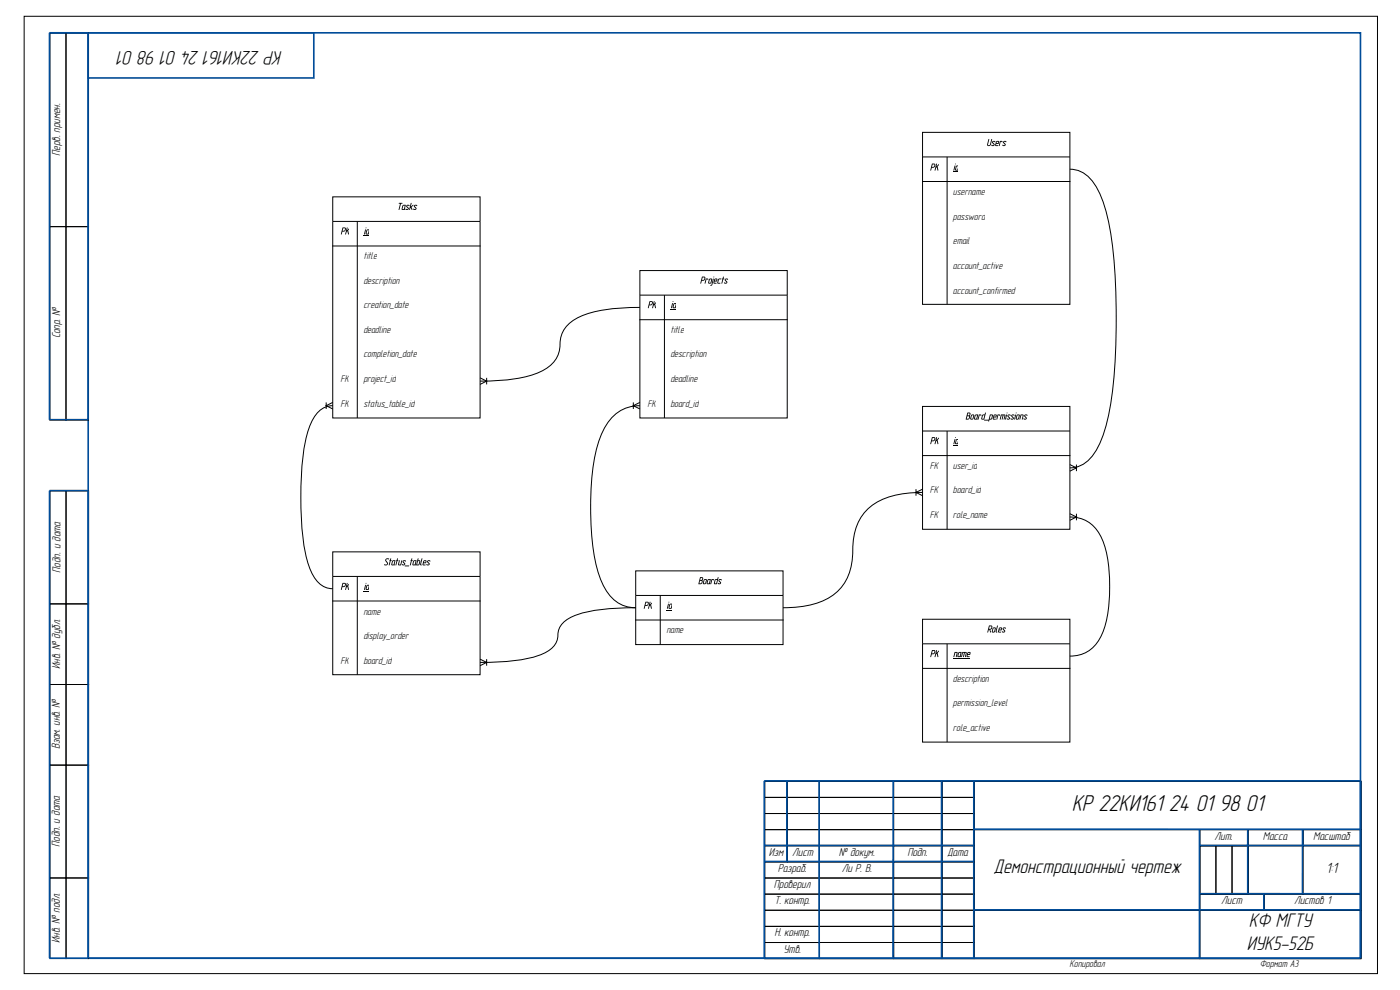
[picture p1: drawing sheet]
<svg xmlns="http://www.w3.org/2000/svg" width="420mm" height="297mm" viewBox="0 0 420 297" stroke-linecap="round" stroke-linejoin="round" font-family="sans-serif">
<g fill="none" stroke="#000" stroke-width=".3">
<path d="M7.2 4.9h406.2v287.2h-406.2zM15 10h4.8v58h-4.8zM19.8 10h6.8v58h-6.8zM15 68h4.8v58h-4.8zM19.8 68h6.8v58h-6.8zM15 147.3h4.8v33.9h-4.8zM19.8 147.3h6.8v33.9h-6.8zM15 181.2h4.8v24.2h-4.8zM19.8 181.2h6.8v24.2h-6.8zM15 205.4h4.8v24.1h-4.8zM19.8 205.4h6.8v24.1h-6.8zM15 229.5h4.8v33.9h-4.8z"/>
<path d="M19.8 229.5h6.8v33.9h-6.8zM229.5 234.4h179v53.2h-179zM229.5 234.4h6.8v4.8h-6.8zM229.5 239.2h6.8v4.9h-6.8zM236.3 239.2h9.7v4.9h-9.7zM236.3 234.4h9.7v4.8h-9.7zM246 234.4h22.2v4.8h-22.2zM246 239.2h22.2v4.9h-22.2zM268.2 234.4h14.5v4.8h-14.5zM268.2 239.2h14.5v4.9h-14.5zM282.7 234.4h9.7v4.8h-9.7zM282.7 239.2h9.7v4.9h-9.7z"/>
<path d="M292.4 234.4h116.1v14.5h-116.1zM229.5 248.9h6.8v4.8h-6.8zM229.5 253.7h6.8v4.9h-6.8zM229.5 244.1h6.8v4.8h-6.8zM229.5 258.6h16.5v4.8h-16.5zM236.3 244.1h9.7v4.8h-9.7zM236.3 248.9h9.7v4.8h-9.7zM236.3 253.7h9.7v4.9h-9.7zM246 244.1h22.2v4.8h-22.2zM246 248.9h22.2v4.8h-22.2zM246 253.7h22.2v4.9h-22.2zM246 258.6h22.2v4.8h-22.2z"/>
<path d="M268.2 253.7h14.5v4.9h-14.5zM268.2 244.1h14.5v4.8h-14.5zM268.2 248.9h14.5v4.8h-14.5zM268.2 258.6h14.5v4.8h-14.5zM282.7 244.1h9.7v4.8h-9.7zM282.7 248.9h9.7v4.8h-9.7zM282.7 253.7h9.7v4.9h-9.7zM282.7 258.6h9.7v4.8h-9.7zM292.4 248.9h67.7v24.2h-67.7zM360.1 253.7h14.5v14.6h-14.5zM360.1 248.9h14.5v4.8h-14.5zM360.1 253.7h4.9v14.5h-4.9z"/>
<path d="M364.9 253.7h4.9v14.6h-4.9zM369.8 253.7h4.8v14.6h-4.8zM374.6 248.9h16.5v4.8h-16.5zM374.6 253.7h16.5v14.5h-16.5zM391.1 253.7h17.4v14.5h-17.4zM391.1 248.9h17.4v4.8h-17.4zM15 263.4h4.8v24.2h-4.8zM19.8 263.4h6.8v24.2h-6.8zM229.5 263.4h16.5v4.8h-16.5zM229.5 268.3h16.5v4.8h-16.5zM229.5 277.9h16.5v4.9h-16.5zM229.5 273.1h16.5v4.8h-16.5z"/>
<path d="M245.9 268.3h22.3v4.8h-22.3zM246 263.4h22.2v4.9h-22.2zM246 273.1h22.2v4.8h-22.2zM246 277.9h22.2v4.9h-22.2zM268.2 263.4h14.5v4.8h-14.5zM268.2 273.1h14.5v4.8h-14.5zM268.2 277.9h14.5v4.9h-14.5zM268.2 268.2h14.5v4.9h-14.5zM282.7 263.4h9.7v4.8h-9.7zM282.7 277.9h9.7v4.9h-9.7zM282.7 268.2h9.7v4.9h-9.7zM282.7 273.1h9.7v4.8h-9.7z"/>
<path d="M292.4 273.1h67.7v14.5h-67.7zM360.1 273.1h48.4v14.5h-48.4zM360.1 268.2h19.4v4.9h-19.4zM379.4 268.3h29.1v4.8h-29.1zM229.5 282.8h16.5v4.8h-16.5zM246 282.8h22.2v4.8h-22.2zM268.2 282.8h14.5v4.8h-14.5zM282.7 282.8h9.7v4.8h-9.7z"/>
</g>
<g fill="none" stroke="#004c99" stroke-width=".49">
<path d="M26.4 9.8v116.1h-11.5v-116.1h11.6M26.5 9.8h67.7v13.6h-67.7zM26.5 9.8h381.8v277.7h-381.8zM236.2 234.3v24.2M245.8 234.3l.1 53.2M268.1 234.3l-.1 53M282.6 234.3v53.2M292.3 234.3v53.2M229.4 253.6h62.9M229.4 258.5h62.9M292.3 248.8h116.1M360 248.8v38.7"/>
<path d="M374.5 248.8v19.3M391 248.8l-.1 19.3M408.3 253.6h-48.3M292.3 273h116M360 268.1h48.3M379.3 268.1v4.9M26.5 287.5v-140.3h-11.6v140.3h393.4l.1-53.2h-179v53.2"/>
</g>
<path d="M99.9 59.1h44.2v7.3h-44.2z" fill="#fff"/>
<path d="M99.9 66.4v-7.3h44.2v7.3M99.9 66.4v59h44.2v-59M99.9 66.4h44.2M99.9 73.8h44.2M107.2 66.4v59" fill="none" stroke="#000" stroke-width=".3"/>
<path d="M119.7 60.9l1.1 .1-.5 .1-.5 1.9 .3-1.9h-.4zM121.1 61.7l-.3 1h.4l.3-1zM120.9 61.5h.9l-.3 1.5h-.8l-.2-.2zM122.1 61.5l.8 .1-.1 .2h-.6l.4 .5a.46 .46 0 0 1-.2 .7 .46 .46 0 0 1-.6-.4h.6l-.5-.7zM123.3 60.9h.2l-.2 1.1 .7-.6 .1 .2-.6 .5 .3 .8-.3 .1-.2-.7-.4 .7zM124.4 61.5l.8 .1-.1 .2h-.6l.4 .5a.46 .46 0 0 1-.2 .7 .46 .46 0 0 1-.6-.4h.6l-.5-.7z" fill="#000"/>
<path d="M192.1 81.2h44.2v7.3h-44.2z" fill="#fff"/>
<path d="M192.1 88.5v-7.3h44.2v7.3M192.1 88.5v36.9h44.2v-36.9M192.1 88.5h44.2M192.1 95.9h44.2M199.4 88.5v36.9" fill="none" stroke="#000" stroke-width=".3"/>
<path d="M210.9 83.2l-.2 .8h.5l.2-.6zM210.7 83h.8l.2 .4a.83 .83 0 0 1-1.1 .8l-.2 .8-.2 .1zM211.9 83.6h.5l.2 .2h-.6l-.4 1.3zM212.9 83.7h.8l-.2 1.1a.52 .52 0 0 1-.5 .3 .52 .52 0 0 1-.4-.4zM213.1 83.8l-.3 1h.5l.2-.9zM214.1 83.1a.15 .15 0 0 1 .3 0 .15 .15 0 0 1-.3 0zM214 83.6l.2 .1-.4 1.8-.5 .2zM214.7 83.8l-.2 .4h.5l.1-.4zM214.5 83.7l.6-.2 .2 .3-.1 .6-.7 .1-.1 .3 .6 .1v.2h-.7l-.2-.2zM215.7 83.7l.8-.1-.7 .3-.3 .9 .7 .1-.1 .2h-.7l-.1-.2zM217.1 83l.2 .1-.1 .4 .2 .2-.3 .1-.5 1.3 .1-1.4zM217.7 83.7h.8l-.1 .3-.6-.1 .4 .6a.46 .46 0 0 1-.2 .6 .46 .46 0 0 1-.6-.4h.6l-.5-.6z" fill="#000"/>
<path d="M99.9 165.6h44.2v7.3h-44.2z" fill="#fff"/>
<path d="M99.9 172.9v-7.3h44.2v7.3M99.9 172.9v29.5h44.2v-29.5M99.9 172.9h44.2M107.2 172.9v29.5M99.9 180.3h44.2" fill="none" stroke="#000" stroke-width=".3"/>
<path d="M115.8 167.6l.6-.1 .4 .1-.9 .4 .5 .8a.6 .6 0 0 1-.3 .8 .6 .6 0 0 1-.8-.3h.7l.2-.2-.6-.9zM117.2 167.5l.2 .1-.1 .5 .3 .1-.4 .1-.4 1.3 .1-1.4zM118 168.4l-.3 1 .4-.1 .3-1zM117.8 168.2l.9-.1-.3 1.5h-.8l-.2-.2zM119.2 167.5l.2 .1-.1 .5 .3 .1-.3 .1-.5 1.3 .1-1.4zM119.8 168.1l.2 .1-.2 1.2h.4l.3-1.3 .2 .1-.3 1.4h-.8l-.1-.2zM121 168.2h.8v.3h-.7l.5 .5a.46 .46 0 0 1-.3 .7 .46 .46 0 0 1-.6-.5h.7l-.6-.6zM121.5 169.7h1.3v.2h-1.3zM123.5 167.5l.3 .1-.2 .5 .3 .1-.3 .1-.5 1.3 .1-1.4zM124.3 168.4l-.2 1 .4-.1 .2-1zM124.1 168.2l.9-.1-.2 1.5h-.9l-.1-.2zM125.5 168.3l-.3 1.1 .5-.1 .2-.9zM125.4 167.5l.2 .1-.1 .5h.5l.1 .3-.3 1.1-.8 .1zM126.6 167.5l.2 .1-.4 1.7 .2 .2-.2 .1-.3-.3zM127.3 168.4l-.1 .3h.5v-.3zM127.2 168.2l.5-.1 .3 .2-.1 .7h-.7l-.1 .3 .6 .1v.2h-.7l-.2-.2zM128.3 168.2h.8v.3h-.7l.5 .5a.46 .46 0 0 1-.3 .7 .46 .46 0 0 1-.5-.5h.6l-.5-.6z" fill="#000"/>
<path d="M190.8 171.3h44.2v7.3h-44.2z" fill="#fff"/>
<path d="M190.8 178.6v-7.3h44.2v7.3M190.8 178.6v14.8h44.2v-14.8M190.8 178.6h44.2M198.2 178.6v14.8M190.8 186h44.2" fill="none" stroke="#000" stroke-width=".3"/>
<path d="M210.3 173.4l-.1 .6h.3l.3-.5zM210.1 174.3l-.2 .7h.5l.2-.6zM210.1 173.2l.9 .1-.2 .8a.82 .82 0 0 1-.6 1.2l-.6-.2zM211.3 173.8h.8l-.2 1.2a.52 .52 0 0 1-.5 .3 .52 .52 0 0 1-.4-.4zM211.5 174l-.2 1h.4l.2-1zM212.6 174l-.2 1h.4l.3-1zM212.5 173.8h.8l-.2 1.5h-.9l-.1-.2zM213.6 173.8l.6-.1 .1 .3h-.5l-.5 1.3zM214.8 174l-.2 1h.4l.2-1zM214.6 173.8l.7-.1 .1-.5h.3l-.5 2.1h-.8l-.1-.2zM215.8 173.8h.8v.3h-.7l.5 .5a.46 .46 0 0 1-.3 .7 .46 .46 0 0 1-.6-.4h.7l-.6-.7z" fill="#000"/>
<path d="M276.9 39.7h44.2v7.4h-44.2z" fill="#fff"/>
<path d="M276.9 47.1v-7.4h44.2v7.4M276.9 47.1v44.2h44.2v-44.2M276.9 47.1h44.2M276.9 54.5h44.2M284.3 47.1v44.2" fill="none" stroke="#000" stroke-width=".3"/>
<path d="M296.7 41.7l.2 .1-.4 1.6 .2 .2 .4-.2 .4-1.6h.3l-.4 1.6a.57 .57 0 0 1-.6 .4 .57 .57 0 0 1-.5-.5zM297.9 42.4h.8v.3h-.7l.5 .5a.46 .46 0 0 1-.3 .7 .46 .46 0 0 1-.6-.5h.7l-.6-.6zM299.2 42.6l-.1 .3h.4l.1-.3zM299.1 42.4l.5-.1 .3 .2-.2 .7h-.7v.3l.6 .1-.1 .2h-.7l-.1-.2zM300.2 42.3h.5l.2 .3-.6-.1-.4 1.3zM301.2 42.4h.8v.3h-.7l.5 .5a.46 .46 0 0 1-.3 .7 .46 .46 0 0 1-.6-.5h.7l-.5-.6z" fill="#000"/>
<path d="M276.9 121.9h44.2v7.4h-44.2z" fill="#fff"/>
<path d="M276.9 129.3v-7.4h44.2v7.4M276.9 129.3v29.5h44.2v-29.5M276.9 129.3h44.2M276.9 136.7h44.2M284.3 129.3v29.5" fill="none" stroke="#000" stroke-width=".3"/>
<path d="M290.6 124l-.2 .6h.4l.2-.4zM290.3 124.9l-.1 .7h.4l.3-.6zM290.4 123.8l.8 .1-.1 .8a.82 .82 0 0 1-.6 1.2l-.6-.2zM291.6 124.4h.8l-.2 1.2a.52 .52 0 0 1-.5 .3 .52 .52 0 0 1-.5-.4zM291.7 124.6l-.2 1h.4l.2-1zM292.9 124.6l-.3 1h.4l.3-1zM292.7 124.4h.9l-.3 1.5h-.8l-.2-.2zM293.8 124.4h.6l.2 .2h-.6l-.4 1.3zM295 124.6l-.2 1h.4l.3-1zM294.9 124.4l.6-.1 .2-.5h.2l-.5 2.1h-.7l-.2-.2zM295.4 125.9h1.3l-.1 .3h-1.2zM297.3 124.6l-.2 1h.4l.3-.9zM297.1 124.4h.8l.1 .3-.3 1-.7 .2-.3 .6zM298.5 124.6l-.1 .4h.4l.1-.4zM298.3 124.4l.6-.1 .3 .3-.2 .6h-.7l-.1 .4h.6v.3h-.7l-.1-.2zM299.4 124.4h.6l.2 .2h-.6l-.4 1.3zM300.5 124.4h1.2l-.3 1.5-.2-.2 .3-1.1h-.3l-.4 1.3 .1-1.3h-.3l-.3 1.2-.2 .1zM302.1 123.9a.15 .15 0 0 1 .3 0 .15 .15 0 0 1-.3 0zM302 124.4l.2 .1-.4 1.4zM302.5 124.4l.8 .1v.2h-.7l.5 .5a.46 .46 0 0 1-.3 .7 .46 .46 0 0 1-.6-.4h.7l-.5-.7zM303.7 124.4l.8 .1-.1 .2h-.6l.4 .5a.46 .46 0 0 1-.2 .7 .46 .46 0 0 1-.6-.4h.6l-.5-.7zM304.8 123.9a.15 .15 0 0 1 .3 0 .15 .15 0 0 1-.3 0zM304.8 124.4l.2 .1-.5 1.4zM305.2 124.4h.8l-.1 1.2a.52 .52 0 0 1-.5 .3 .52 .52 0 0 1-.5-.4zM305.4 124.6l-.2 1h.4l.2-1zM306.4 124.4h.7l.1 .2-.3 1.3-.2-.2 .2-1.1h-.4l-.3 1.2h-.2zM307.6 124.4l.7 .1v.2h-.6l.4 .5a.46 .46 0 0 1-.2 .7 .46 .46 0 0 1-.6-.4h.6l-.5-.7z" fill="#000"/>
<path d="M276.9 185.8h44.2v7.4h-44.2z" fill="#fff"/>
<g fill="none" stroke="#000" stroke-width=".3">
<path d="M321.1 50.8a9.2 9.2 0 0 1 8 5.4 48.7 48.7 0 0 1 5 19 203.6 203.6 0 0 1-.8 46.1 36.8 36.8 0 0 1-5 14.9 8.7 8.7 0 0 1-7.2 4.2M192.1 92.2a46.4 46.4 0 0 0-18 2.8 9.1 9.1 0 0 0-6.1 9.5 9.1 9.1 0 0 1-5.9 7.1 43.4 43.4 0 0 1-18 2.7M144.1 113.4l2 .9-2 1M146.1 113.4v1.9M97.9 120.7v2M99.9 121.7a7.4 7.4 0 0 0-6.6 5.4 51.6 51.6 0 0 0-3 19.1 73.2 73.2 0 0 0 2.4 23.6 10 10 0 0 0 5.2 6.5l2 .3M99.9 120.7l-2 1 2 1M190.1 120.7v2M192.1 121.7a11.8 11.8 0 0 0-11.1 7.6 48 48 0 0 0-3.7 19.8 69.5 69.5 0 0 0 2.7 24.1 12.7 12.7 0 0 0 8.2 8.8l2.6 .3a55.1 55.1 0 0 0-18.2 2.3 6.8 6.8 0 0 0-5.2 6.9 6.9 6.9 0 0 1-5.1 4.9 51.1 51.1 0 0 1-18.2 2.3M192.1 120.7l-2 1 2 1M321.1 139.4l2 1-2 .9M323.1 139.4v1.9"/>
<path d="M274.9 146.8v1.9M276.9 147.7a24.9 24.9 0 0 0-15.7 4.4 15.6 15.6 0 0 0-5.2 12.9 15.3 15.3 0 0 1-7.9 14.7 27.5 27.5 0 0 1-13.1 2.6M276.9 146.8l-2 .9 2 1M321.1 155.1a10.1 10.1 0 0 1 9.9 7.2 47 47 0 0 1 0 27.3 10.1 10.1 0 0 1-9.9 7.2M321.1 154.1l2 1-2 1M323.1 154.1v2M144.1 197.8l2 .9-2 1M146.1 197.8v1.9M276.9 193.2v-7.4h44.2v7.4M276.9 193.2v29.4h44.2v-29.4M276.9 193.2h44.2M284.3 193.2v29.4"/>
<path d="M286 197.5h5M276.9 200.5h44.2"/>
</g>
<g fill="#000">
<path d="M286.5 195.6h.8l.1 .2-.3 1.3-.2-.1 .2-1.1h-.4l-.3 1.2h-.2zM287.9 195.9l-.3 1 .5-.1 .2-.9zM287.7 195.7l.9-.1-.3 1.5h-.8l-.1-.2zM288.8 195.6l1.3 .1-.3 1.4-.2-.1 .3-1.1h-.3l-.4 1.3 .1-1.3h-.3l-.3 1.1-.2 .1zM290.6 195.9l-.1 .3h.5v-.3zM290.5 195.7h.7l-.1 .8h-.6l-.1 .3 .6 .1-.1 .2h-.6l-.2-.2z"/>
<path d="M297 187.9l-.1 .7h.4l.3-.6zM296.9 187.7l.6-.1a.67 .67 0 0 1 .3 .8 .67 .67 0 0 1-.6 .5l.2 .8-.6-.8-.2 .8-.2 .1zM298.1 188.3h.7l-.1 1.1a.52 .52 0 0 1-.5 .4 .52 .52 0 0 1-.5-.4zM298.2 188.5l-.2 1h.4l.2-1zM299.3 187.7l.2 .1-.4 1.6 .2 .3-.2 .1-.3-.4zM300.1 188.5l-.1 .4h.4l.1-.4zM299.9 188.3l.6-.1 .3 .2-.2 .7h-.7l-.1 .4h.6v.3h-.7l-.2-.2zM301.1 188.3h.8l-.1 .3h-.6l.4 .5a.46 .46 0 0 1-.2 .7 .46 .46 0 0 1-.6-.4h.6l-.5-.7z"/>
</g>
<text font-size="7.1" x="321.7" y="243.3">КР 22КИ161 24 01 98 01</text>
<g font-size="6.1">
<text x="84.8" y="15.5" transform="rotate(-180 84.8 15.5)">КР 22КИ161 24 01 98 01</text>
<text x="298.2" y="262">Демонстрационный чертеж</text>
<text x="374.8" y="278">КФ МГТУ</text>
<text x="374.2" y="285.1">ИУК5-52Б</text>
</g>
<text font-size="4.6" x="398" y="261.8">1:1</text>
<g font-size="3.5">
<text x="18.1" y="46.7" transform="rotate(-90 18.1 46.7)">Перв. примен.</text>
<text x="18" y="101.5" transform="rotate(-90 18 101.5)">Сопр. №</text>
<text x="18.1" y="171.8" transform="rotate(-90 18.1 171.8)">Подп. и дата</text>
<text x="18.1" y="200.6" transform="rotate(-90 18.1 200.6)">Инв. № дубл.</text>
<text x="18" y="224.8" transform="rotate(-90 18 224.8)">Взам. инв. №</text>
<text x="364.6" y="251.9">Лит.</text>
<text x="379.1" y="251.9">Масса</text>
<text x="394.2" y="251.9">Масштаб</text>
<text x="18" y="254" transform="rotate(-90 18 254)">Подп. и дата</text>
<text x="230.8" y="256.9">Изм</text>
<text x="237.8" y="256.9">Лист</text>
<text x="251.8" y="256.9">№ докум.</text>
<text x="272.3" y="256.9">Подп.</text>
<text x="284.2" y="256.9">Дата</text>
<text x="233.4" y="261.5">Разраб.</text>
<text x="252.7" y="261.5">Ли Р. В.</text>
<text x="232.3" y="266.4">Проверил</text>
<text x="232.4" y="271.4">Т. контр.</text>
<text x="366.6" y="271.4">Лист</text>
<text x="388.4" y="271.4">Листов 1</text>
<text x="232.4" y="280.9">Н. контр.</text>
<text x="17.9" y="282.8" transform="rotate(-90 17.9 282.8)">Инв. № подл.</text>
<text x="235.2" y="285.9">Утв.</text>
</g>
<g font-size="3">
<text x="279.1" y="51.2">PK</text>
<text x="286" y="51.2">id</text>
<text x="286" y="58.6">username</text>
<text x="286" y="65.9">password</text>
<text x="102.1" y="70.4">PK</text>
<text x="109.1" y="70.4">id</text>
<text x="109.1" y="77.7">title</text>
<text x="286" y="73.3">email</text>
<text x="286" y="80.7">account_active</text>
<text x="109.1" y="85.1">description</text>
<text x="286" y="88.1">account_confirmed</text>
<text x="109.1" y="92.5">creation_date</text>
<text x="194.3" y="92.5">PK</text>
<text x="201.2" y="92.5">id</text>
<text x="109.1" y="99.9">deadline</text>
<text x="201.2" y="99.9">title</text>
<text x="109.1" y="107.2">completion_date</text>
<text x="201.2" y="107.2">description</text>
<text x="102.2" y="114.6">FK</text>
<text x="109.1" y="114.6">project_id</text>
<text x="201.2" y="114.6">deadline</text>
<text x="102.2" y="122">FK</text>
<text x="109.1" y="122">status_table_id</text>
<text x="194.4" y="122">FK</text>
<text x="201.2" y="122">board_id</text>
<text x="279.1" y="133.3">PK</text>
<text x="286" y="133.3">id</text>
<text x="279.1" y="140.6">FK</text>
<text x="286" y="140.6">user_id</text>
<text x="279.1" y="148">FK</text>
<text x="286" y="148">board_id</text>
<text x="279.1" y="155.4">FK</text>
<text x="286" y="155.4">role_name</text>
<text x="102.1" y="177">PK</text>
<text x="109.1" y="177">id</text>
<text x="109.1" y="184.4">name</text>
<text x="193.1" y="182.7">PK</text>
<text x="200" y="182.7">id</text>
<text x="109.1" y="191.7">display_order</text>
<text x="200" y="190">name</text>
<text x="279.1" y="197.2">PK</text>
<text x="102.2" y="199.1">FK</text>
<text x="109.1" y="199.1">board_id</text>
<text x="286" y="204.5">description</text>
<text x="286" y="211.9">permission_level</text>
<text x="286" y="219.3">role_active</text>
<text x="321" y="290">Копировал</text>
<text x="378.1" y="290">Формат А3</text>
</g>
</svg>
